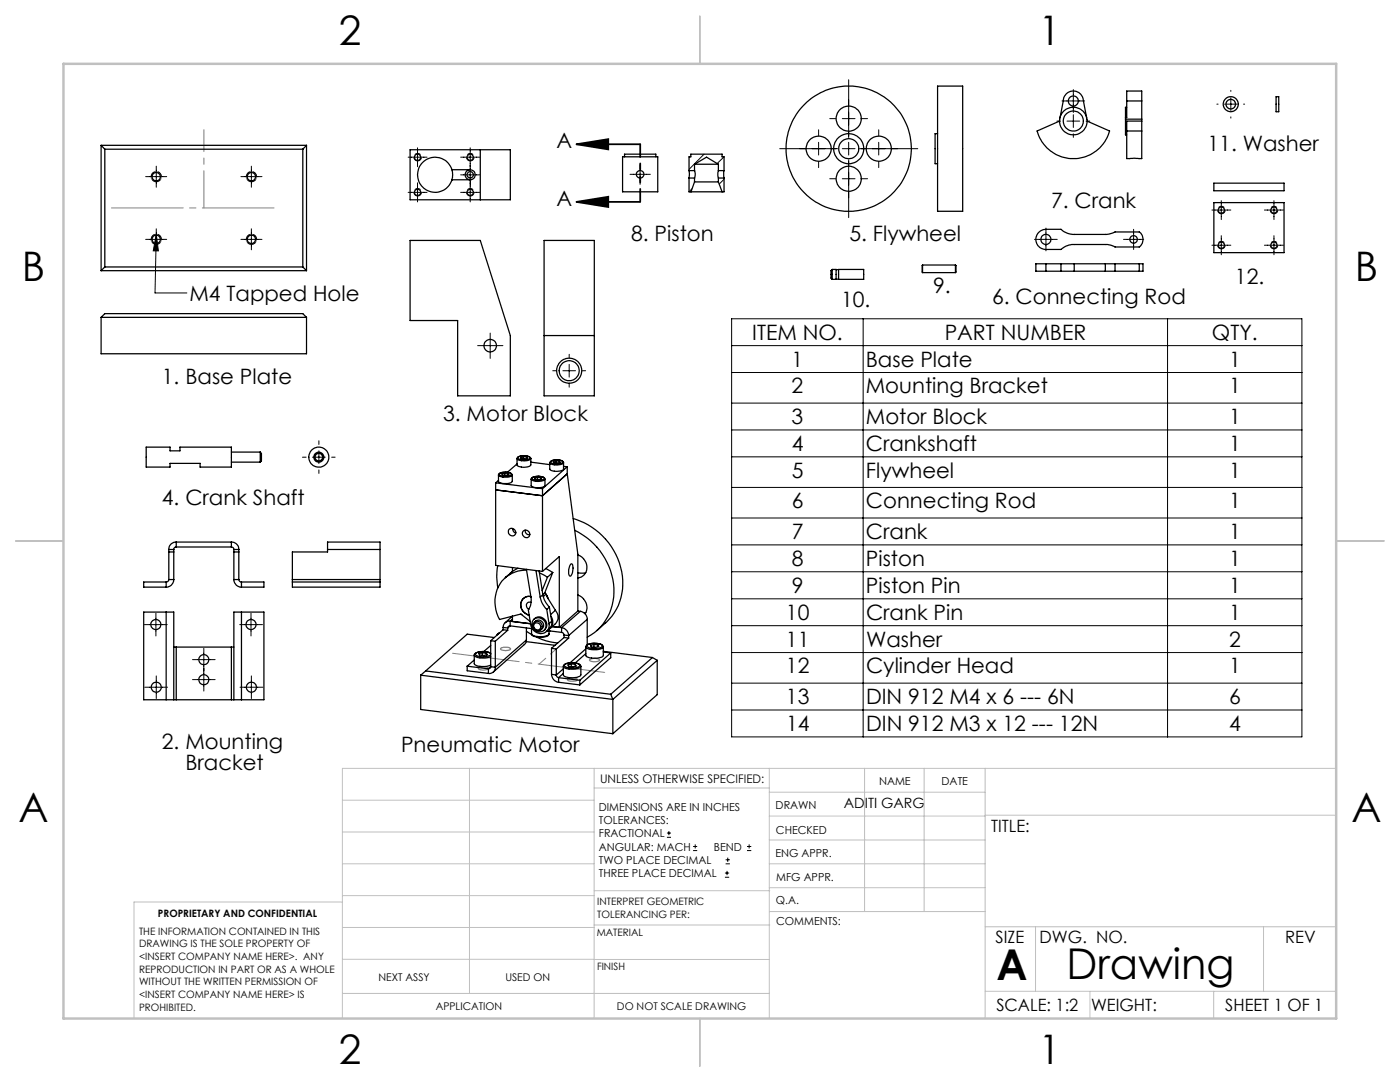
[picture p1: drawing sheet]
<svg xmlns="http://www.w3.org/2000/svg" width="279mm" height="216mm" viewBox="0 0 279 216" stroke-linecap="round" stroke-linejoin="round" font-family="sans-serif">
<g fill="none" stroke="#000" stroke-width=".2">
<path d="M169.4 15.9v11.5M214.2 17.9v4.5M245.6 18v.2M245.6 19.5v2.5M29.1 35.2h4.2M31.2 33.2v4.2M48.1 35.2h4.2M50.2 33.2v4.2M81.5 38.4h3.7M81.5 31.4h3.7M83.3 29.5v3.8M83.3 36.5v3.8"/>
<path d="M91.9 38.4h3.8M91.9 31.4h3.8M91.9 34.9h3.8M93.8 29.5v10.8M125.7 34.8h4.1M127.7 32.8v4M138.1 37.6l-.6 .7M140.5 30.8l-3 3M144.5 35.8l-1 .9M144.5 31.3l-1.4 1.3M155.6 29.7h11.5M163.4 25.9v1.2"/>
<path d="M163.4 28.4v2.5M163.4 32.2v1.2M165.6 23.7h1.2M165.6 35.7h1.2M168.1 23.7h2.5M168.1 29.7h2.5M168.1 35.7h2.5M169.4 28.4v2.5M169.4 31.9v11.5M171.6 29.7h11.6M171.9 23.7h1.2M171.9 35.7h1.2"/>
<path d="M175.4 25.9v1.2M175.4 28.4v2.5M175.4 32.2v1.2M210.9 24.2h.8M211.9 20.1h4.6M212.9 24.2h2.6M214.2 22.9v2.5M214.2 26.7v.7M216.7 24.2h.8M242.9 20.8h.2M244.4 20.8h2.5M245.6 23.3v.3"/>
<path d="M248.2 20.8h.2M29.1 47.8h4.2M31.2 46.7l.4 3.4h-1zM31.2 45.6v4.2M31.2 46.7l-.3 11.8h6.4M48.1 47.8h4.2M50.2 45.6v4.2M206.4 47.8h4.6M208.7 45.5v4.6M224.2 47.8h4M226.2 45.8v4M241.9 48.9h3.7"/>
<path d="M241.9 41.9h3.7M243.7 40v3.8M243.7 47v3.8M252.3 48.9h3.9M252.3 41.9h3.9M254.2 40v3.8M254.2 47v3.8M95.3 69h5.1M97.8 66.5v5M110.3 74h.8M112.3 74h2.6M113.6 70.7v.7"/>
<path d="M113.6 72.7v2.5M113.6 76.5v.8M116.1 74h.8M146 63.6h113.8v83.4h-113.8zM146 69h113.8M146 74.3h113.8M172.3 63.6v83.4M233 63.6v83.4M60.4 91.2h.7M62.4 91.2h2.5M63.6 87.9v.8M63.6 90v2.5"/>
<path d="M63.6 93.8v.7M66.2 91.2h.7M146 80.4h113.8M146 85.8h113.8M146 91.2h113.8M146 97.3h113.8M146 103.4h113.8M146 108.7h113.8M146 114.1h113.8M146 119.5h113.8M28.8 124.6h4.6M28.9 137.1h4.5"/>
<path d="M31.1 122.3v4.6M31.2 134.9v4.5M38.4 131.6h4.5M38.4 135.6h4.5M40.7 129.4v8.5M47.8 124.6h4.6M47.9 137.1h4.6M50.1 122.3v4.6M50.2 134.9v4.5M146 124.8h113.8M146 130.2h113.8M146 136.3h113.8"/>
<path d="M146 141.7h113.8M133.1 167.1h.8M133.1 166.2h.8M133.5 165.8v.9M138.3 169.7h.8M138.3 168.9h.8M138.7 168.5v.8M144.7 175h.8M144.7 174.2h.8M144.8 172.4h.9M144.8 171.6h.9M145.1 173.8v.8"/>
<path d="M145.2 171.1v.9M149.1 169.7h.8M149.1 168.9h.8M149.5 168.5v.8"/>
</g>
<path d="M115 28.8h12.7M115 28.8l6.4-1v2zM115 40.3h12.7M115 40.3l6.4-1v2z" fill="none" stroke="#000" stroke-width=".35"/>
<g fill="none" stroke="#808080" stroke-width=".25">
<path d="M95.5 133.3a1.76 1.76 0 0 1 2 .1 1.66 1.66 0 0 1-2 0zM99.9 129.4a1.71 1.71 0 0 1 2 .1 1.69 1.69 0 0 1-2 0zM113.3 135.5a1.77 1.77 0 0 1 2 .1 1.74 1.74 0 0 1-2.1 0zM117.7 131.6a1.76 1.76 0 0 1 2 .1 1.66 1.66 0 0 1-2 0z"/>
<circle cx="31.2" cy="35.3" r="1.01"/>
<circle cx="50.2" cy="35.3" r="1.01"/>
<circle cx="31.2" cy="47.8" r="1"/>
<circle cx="50.2" cy="47.8" r="1"/>
</g>
<path d="M83.4 39.1a.75 .75 0 0 1-.7-1.1 .75 .75 0 0 1 1.3-.1 .75 .75 0 0 1-.5 1.2h-.1M83.4 32.1a.75 .75 0 0 1-.7-1.1 .75 .75 0 0 1 1.3-.1 .75 .75 0 0 1-.5 1.2h-.1M93.9 39.1a.75 .75 0 0 1-.7-1.1 .75 .75 0 0 1 1.3-.1 .75 .75 0 0 1-.5 1.2h-.1M93.9 32.1a.75 .75 0 0 1-.7-1.1 .75 .75 0 0 1 1.3-.1 .75 .75 0 0 1-.5 1.2h-.1M243.8 49.7a.75 .75 0 0 1-.7-1.1 .75 .75 0 0 1 1.3-.1 .75 .75 0 0 1-.5 1.1l-.1 .1M243.8 42.7a.75 .75 0 0 1-.7-1.1 .75 .75 0 0 1 1.3-.1 .75 .75 0 0 1-.5 1.1l-.1 .1M254.3 49.7a.75 .75 0 0 1-.7-1.1 .75 .75 0 0 1 1.3-.1 .75 .75 0 0 1-.5 1.1l-.1 .1M254.3 42.7a.75 .75 0 0 1-.7-1.1 .75 .75 0 0 1 1.3-.1 .75 .75 0 0 1-.5 1.1l-.1 .1" fill="none" stroke="#000" stroke-width=".2" stroke-dasharray="1.3 .6" stroke-dashoffset=".2" stroke-linecap="butt"/>
<path d="M31.2 36.2a1 1 0 0 1-.9-1.4 1 1 0 0 1 1.7-.1 1 1 0 0 1-.7 1.5h-.1M50.2 36.2a1 1 0 0 1-.9-1.4 1 1 0 0 1 1.7-.1 1 1 0 0 1-.7 1.5h-.1M31.2 48.7a1 1 0 0 1-.9-1.4 1 1 0 0 1 1.7-.1 1 1 0 0 1-.7 1.5h-.1M50.2 48.7a1 1 0 0 1-.9-1.4 1 1 0 0 1 1.7-.1 1 1 0 0 1-.7 1.5h-.1" fill="none" stroke="#000" stroke-width=".2" stroke-dasharray="1.3 .6" stroke-dashoffset=".4" stroke-linecap="butt"/>
<path d="M127.8 28.8v11.5" fill="none" stroke="#000" stroke-width=".35" stroke-dasharray="6.3 1.3 1.3 1.3 1.3 1.3" stroke-dashoffset="3.8"/>
<g fill="none" stroke="#c0c0c0" stroke-width=".2">
<path d="M68.3 159.7h50.3M93.7 153.3v44.9M118.6 153.3v49.9M118.6 157.2h34.9M153.5 153.3v49.9M153.5 158.1h43.1M172.5 153.3v28.6M184.4 153.3v28.6M196.6 153.3v49.9M266.7 153.3h-198.4v49.9M68.3 178.7h50.3M68.3 172.4h50.3"/>
<path d="M68.3 166h50.3M68.3 180h-41.6v23.2M118.6 177.7h35M153.5 167.6h43.1M153.5 162.8h43.1M153.5 172.4h43.1M153.5 177.1h43.1M196.6 162.7h70.1M68.3 198.2h85.2M68.3 191.4l85.2 .1M68.3 185.1h50.3M118.6 184.6h35"/>
<path d="M153.6 181.9h43M196.6 197.8h70.1M196.6 184.9h70.1M206.7 184.9v12.9M217.5 197.8v5.4M242.2 197.8v5.4M252.2 184.9v12.9"/>
</g>
<path d="M139.7 3.2v9.5M3.1 107.9h9.6M266.7 107.9h9.5M139.7 203.2v9.6" fill="none" stroke="#c0c0c0" stroke-width=".25"/>
<path d="M12.7 12.7h254v190.5h-254z" fill="none" stroke="#c0c0c0" stroke-width=".5"/>
<path d="M107.6 132.5l5.5-4.8" fill="none" stroke="#808080" stroke-width=".2" stroke-dasharray="15.2 1.3 1.3 1.3" stroke-dashoffset="13.5"/>
<path d="M90.3 130.3l30.4 3.9" fill="none" stroke="#808080" stroke-width=".2" stroke-dasharray="15.2 1.3 1.3 1.3" stroke-dashoffset="1.8"/>
<path d="M40.7 41.5v-15.6" fill="none" stroke="#808080" stroke-width=".2" stroke-dasharray="15.2 1.3 1.3 1.3" stroke-dashoffset="7.8"/>
<path d="M22.2 41.5h32.5" fill="none" stroke="#808080" stroke-width=".2" stroke-dasharray="15.2 1.3 1.3 1.3" stroke-dashoffset=".9"/>
<g fill="#000">
<path d="M31.2 46.7l.4 3.4h-1z"/>
<path d="M115 28.8l6.4-1v2zM115 40.3l6.4-1v2z"/>
</g>
<g fill="none" stroke="#000" stroke-width=".25">
<path d="M187.1 17.2h5v25h-5zM254.7 19.3h.5v3h-.5zM20.2 29l.7 .8M20.2 29h41M20.2 29v25M20.9 29.8h39.5M20.9 29.8v23.5M60.4 29.8v23.5M61.2 29l-.8 .8M61.2 29v25M81.8 29.9h20v10h-20zM90.2 33.9a3.5 3.5 0 0 0-5.4-1.9 3.5 3.5 0 0 0 0 5.7 3.5 3.5 0 0 0 5.4-1.8"/>
<path d="M90.2 33.9l.1 1-.1 1M90.2 33.9h3.6M90.2 35.9h3.6M93.8 33.9a1.01 1.01 0 0 1 1 1 1.01 1.01 0 0 1-1 1M93.8 33.9a1.01 1.01 0 0 0-1 1 1.01 1.01 0 0 0 1 1M95.8 29.9v10M124.2 31.3h7.1v7h-7.1zM124.6 31.3v-.5h6.3v.5M137.5 34v1.5M137.5 35.5h1.1M137.5 34h1.1M137.5 34v-2.7h.4v-.5h6.2v.5h.4v2.7"/>
<path d="M137.5 35.5v2.8h.4M137.9 38.3h6.2M138.6 34l.1 .6-.1 .9M138.6 32.8h4.8M138.6 36.3h4.8M138.6 32.8v1.2M138.6 35.5v.8M138.6 32.8l2.4-1.4 2.4 1.4M138.6 36.3l-.7 2M143.4 34l-.1 .4 .1 1.1M143.4 35.5h1.1M143.4 34h1.1"/>
<path d="M143.4 32.8v1.2M143.4 35.5v.8M143.4 36.3l.7 2M144.5 34v1.5M144.5 35.5v2.8h-.4M187.1 26.7h-.5v6h.5M211.5 24.2l-4.5 1.9a7.5 7.5 0 0 0 7.2 5.5 7.5 7.5 0 0 0 7.2-5.5l-4.4-1.9M211.6 23.5a2.74 2.74 0 0 0 2.6 3.4 2.74 2.74 0 0 0 2.7-3.4M211.6 23.5a2.73 2.73 0 0 1 2.6-2.1 2.73 2.73 0 0 1 2.7 2.1M211.6 23.5l.6-3.4a2.01 2.01 0 0 1 2-1.9 2.01 2.01 0 0 1 2 1.9l.7 3.4M224.6 23.8v3.1h.3M224.6 23.8h3.3"/>
<path d="M224.6 23.5v.3M224.9 26.1v5.5h3v-5.5M224.9 21.4h-.3v2.1M224.9 20.1v-1.9h3v1.9M224.9 26.1h3M224.9 20.1v3.4h-.3M224.9 20.1h3M227.9 23.8v.4M227.9 24.2h-3v1.9M227.9 20.1v3.7M227.9 24.2v1.9M242.3 36.5h14v1.6h-14z"/>
<path d="M20.2 54h41M20.9 53.3h39.5M20.9 53.3l-.7 .7M60.4 53.3l.8 .7M81.8 48h14l6 19v12h-10.5v-15h-9.5zM108.6 48h10v31h-10zM166.1 53.8h6.3v1.9h-5v-1.9M166.1 53.8v1.9M166.1 53.8l-.3 .2v1.5l.3 .2M166.9 53.8v1.9h-.8M166.9 55.7h.5M184.1 52.9v1.5"/>
<path d="M184.1 54.4h6.6M184.1 52.9h6.6M190.7 52.9v1.5M190.7 52.9l.1 .1-.1 1.4M207.2 46.5l.5-.5 1-.2h3l1.1 .7 1.3 .3h6.7l1.7-.5h4.9a1.89 1.89 0 0 1 0 3h-4.9l-1.4-.5h-6.7a4 4 0 0 0-2.7 1h-3a2 2 0 0 1-1.8-1.2 2 2 0 0 1 .3-2.1zM208.7 52.6h-2v1.5h2M208.7 52.6v1.5M208.7 54.1h3M208.7 52.6h3M211.7 54.1h2.7M211.7 52.6h2.7M211.7 52.6v1.5"/>
<path d="M214.4 52.6v1.5M214.4 54.1h6.2M214.4 52.6h6.2M220.6 54.1h1.9M220.6 52.6h1.9M220.6 52.6v1.5M222.5 54.1h4.9M222.5 52.6h4.9M222.5 52.6v1.5M227.4 52.6h.7v1.5h-.7M227.4 52.6v1.5M242.3 40.4h14v10h-14z"/>
<path d="M20.2 63.3v7.3h41v-7.3M20.2 63.3h41M20.2 63.3l.7-.7h39.5l.8 .7M108.6 67h10M29.2 89.2h4.7v.8h2v-.8h10.3v4h-6.3v-.7h-6v.7h-4.7zM46.2 92.2h5.7M46.2 90.2h5.7M51.9 90.2v2M51.9 90.2l.3 .3v1.5l-.3 .2M98.9 96.3v16.5l9.4 1.2M98.9 96.3l9.4 1.2M99.5 94.8a1.76 1.76 0 0 1 2-.5l.6 .2 .1 .3"/>
<path d="M99.5 94.8v1.2a2.23 2.23 0 0 0 2.6 .2l.1-1.4M99.5 94.8a2.23 2.23 0 0 0 2.6 .1l.1-.1M99.5 95.8l-.6 .5M99.8 94.4a2.31 2.31 0 0 1 2.3 .2 1.94 1.94 0 0 1-2.5 0zM100.7 94.4l-.5 .1 .1 .3 .7 .1 .5-.2-.1-.2M100.7 94.4l.7 .1M100.7 94.4v.4M101.4 94.5v.3M103.2 91.5a1.72 1.72 0 0 1 1.8-.6l.7 .3 .2 .3M103.2 91.5a2.4 2.4 0 0 0 2.7 0v1.3a2.28 2.28 0 0 1-2.7 0zM103.2 92.6l-1.9 1.6M103.4 91.3a2.15 2.15 0 0 1 2.4 .1 2.14 2.14 0 0 1-2.5 0z"/>
<path d="M104.4 91.1l-.5 .2 .1 .2 .7 .1 .5-.2-.1-.2M104.4 91.1l.7 .1M104.4 91.1v.5M105.1 91.2v.3M105.9 92.2l3.8 .5M106 95.6a2 2 0 0 1 2.3-.4l.5 .4M106 95.6v1.3a2.27 2.27 0 0 0 2.8 0v-1.3M106 95.6a2.27 2.27 0 0 0 2.8 0M106.3 95.2a2.58 2.58 0 0 1 2.3 .2v.1a2.14 2.14 0 0 1-2.4 0zM107.3 95.2l-.6 .2 .1 .2 .7 .1 .6-.2-.1-.2M107.3 95.2l.7 .1M107.3 95.2v.5"/>
<path d="M108 95.3v.3M108.3 97.5v16.5M109.7 92.3a2.4 2.4 0 0 0 2.8 .1v1.2a2.22 2.22 0 0 1-2.4 .3l-.4-.3zM109.7 92.3a1.52 1.52 0 0 1 1.8-.5l.7 .2 .3 .3M109.9 92.1a2.09 2.09 0 0 1 2.4 .1 2.08 2.08 0 0 1-2.4 0zM111 91.9l-.6 .2 .1 .2 .7 .1 .6-.1-.1-.3M111 91.9l.7 .1M111 91.9v.5M111.7 92v.3M112.5 93.1h.7M113.2 93.1l-4.9 4.4M113.2 93.1v1.4"/>
<path d="M113.2 94.5l-4.9 4.4-9.4-1.1M113.2 94.5l2.1 16.1v11.3M33.2 116.1v1.1M33.2 116.1h-4.5v1.1h4.5M33.7 115.6l-.3 .5h-.2M33.7 115.6h1M33.7 109.6v6M33.7 110.1h1M33.7 109.6h1M34.7 115.6a1.56 1.56 0 0 1-1.5 1.6M34.7 109.6v6M35.2 108.2a1.44 1.44 0 0 0-1.5 1.4"/>
<path d="M35.2 109.1l-.3 .1-.2 .4M35.2 108.2v.9M35.2 108.2h11M35.2 109.1h11M46.2 108.2a1.44 1.44 0 0 1 1.5 1.4M46.2 109.1l.3 .2 .2 .3M46.2 108.2v.9M46.7 115.6a1.56 1.56 0 0 0 1.5 1.6M46.7 115.6h1M46.7 110.1h1M46.7 109.6v6M46.7 109.6h1"/>
<path d="M47.7 115.6l.2 .5h.3M47.7 109.6v6M48.2 116.1h4.5v1.1h-4.5M48.2 116.1v1.1M58.3 115.6v.5M58.3 115.6h17.5M58.3 116.1h17.5M58.3 116.1v1.1h17.5v-1.1M65.4 109.6v-1.4h10.4v1.4M65.4 109.6v.5h-7.1v5.5M65.4 109.6h10.4M75.8 115.6v.5"/>
<path d="M75.8 109.6v6M99.3 112.9l-.2 2.2 .3 2.2M101.4 114.8l.7-.6-1.3 1.1M102.3 105.4l.1 .6 .5 .4M102.3 113.2v.9M103.4 113.4l-1.7 1.1M104.8 105.8a.77 .77 0 0 0 .9 .9M105.1 113.6l.9 5.6a3.6 3.6 0 0 1-.6 2.5l.5 2.9a1.89 1.89 0 0 0 1.6 1.8 1.89 1.89 0 0 0 2.1-1.3v-.6M105.1 113.8a6.2 6.2 0 0 0-6.1 7.8l.7 2 4.3-1.1 1.8 1.5M105.9 119a1.81 1.81 0 0 0-2 1.4 1.81 1.81 0 0 0 1.2 2.1l.5 .3M107 113.8l.8 5.3M107.6 113.9l.7 4.8"/>
<path d="M107.6 114.3l1.7 .9M107.8 119.1a4.5 4.5 0 0 0 1.3 2.5M108.3 114l3.3-2.9v14.1M108.3 118.7a4.9 4.9 0 0 0 1.3 2.4M108.3 118.7l-.5 .4M108.7 118.3l.3 .3M108.9 113.5l1.4 .7M109 118.6l-.6 .5M109 118.6l.2 .3M109.2 118.9l.2 .6M109.2 118.9l-.1 .1 1.7 2.8M109.3 115.2l-1.1 2.6"/>
<path d="M110.3 114.2l-1 1M110.3 114.2l-1.6 4.2-.4 .3M113.9 112.6l.1-.1a1.08 1.08 0 0 1 .3 1.4l-.1 .5-.4 .6a1.93 1.93 0 0 1 0-2.3zM114.4 103.5a13.5 13.5 0 0 1 9.5 15.7 10.2 10.2 0 0 1-3 5.1l-1.8 1.5M114.7 105.8a13.4 13.4 0 0 1 7.5 15 9.8 9.8 0 0 1-5 6.3M115.3 118.7a2.62 2.62 0 0 1 1.5 3.8M115.3 110.7a2.38 2.38 0 0 1 1.8 2.2 2.38 2.38 0 0 1-1.5 2.4h-.3M115.3 114.3l.7 .1 .9-.1M33.2 139.6h1.5M33.2 122.1h1.5v17.5M33.2 122.1v17.5M33.2 122.1h-4.5v17.5h4.5"/>
<path d="M34.7 139.6h.5M34.7 129.1h.5M35.2 129.1v10.5M35.2 139.6h11M35.2 129.1h11M46.2 129.1h.5M46.2 139.6h.5M46.2 129.1v10.5M46.7 139.6h1.5M48.2 122.1h-1.5v17.5M48.2 122.1v17.5M48.2 122.1h4.5v17.5h-4.5"/>
<path d="M84 134.7l38.3 4.9M84 134.7v6.9l38.3 4.8M84.9 133.9l37 4.6M84.9 133.9l-.9 .8M93.2 132.9l4.3 .6M93.2 132.9v.9l4.3 .6M94.7 130.7v1.7a3.1 3.1 0 0 0 3.2 .3M94.7 130.7a3.1 3.1 0 0 0 3.2 .3M94.7 131.7l-1.5 1.2M96.3 130.2l-.7 .2 .1 .3 .9 .1 .6-.2-.1-.2M96.3 130.2l.8 .2M96.3 130.2v.6"/>
<path d="M97.1 130.4v.3M97.5 133.5v.9M97.9 130.4a3.2 3.2 0 0 0-3.2 .1v.2M97.9 133l-.1 .3-.3 .2M97.9 130.5a2.88 2.88 0 0 0-3 0 1.61 1.61 0 0 0 1.9 .5l1.1-.4M97.9 133l.9 .1M97.9 127.8v5.2M97.9 127.8l.9 .2M97.9 128.8l-1.3 1.2M97.9 133l-.4 .5M98.6 127.2l-5.4-.7-8.3 7.4M98.8 133.1a1.17 1.17 0 0 1-1.3 1.3"/>
<path d="M98.8 128v5.1M99.6 126.3l-.3 .3M99.7 126.3l-.5 .5M100.4 125.7l-2.5 2.1M100.4 125.7l.9 .1M100.4 125.2l.9 .1M100.4 125.2v.5M101.3 125.8l-2.5 2.2M101.3 125.3v.5M101.8 124a1.22 1.22 0 0 0-1.4 1.2M101.8 124.9l-.3 .1-.2 .3M101.8 124l4.1 .5-3.6-.5v-1.1l-1.5 1.3"/>
<path d="M101.8 124.9l4.4 .5M101.8 124v.9M101.8 124.9l-.5 .4M102 123l.1 .2M102.3 123.5l-.5 .5M105 128l5.8 .8M105.1 126l1.1 .6M105.1 127.7l-.1 .5-.4 .4-6.1 5.5M105.1 125.3v2.4M105.1 127.7l-6.3 5.4M106 120.2a.72 .72 0 0 0-1 .5 .72 .72 0 0 0 .6 .9M106.1 126.5a1.6 1.6 0 0 0 1.6 .7 1.74 1.74 0 0 0 1.9-.7"/>
<path d="M106.1 126.5a2.11 2.11 0 0 0 2.1 .5l.9-.1 .5-.4M106.1 125.4v1.1M106.5 124.4a.95 .95 0 0 1 1.6 .1 .95 .95 0 0 1-.8 1.4 1.11 1.11 0 0 1-.8-1.5zM106.6 123.5a1.51 1.51 0 0 1 2 .4 1.51 1.51 0 0 1-.2 2 1.53 1.53 0 0 1-1.9-.4 1.53 1.53 0 0 1 .1-2zM106.6 123.5a1.5 1.5 0 0 1 2.1 .2 1.5 1.5 0 0 1-.2 2.1M106.6 124.2a1.01 1.01 0 0 1 1.6-.1 1.01 1.01 0 0 1-.2 1.6M107.1 127.1l1.9 .8 2.3 .4M109.1 121.6l.5 2.9M109.3 125.8l2.8 .4M109.6 125.9v.6M109.6 125.9h.2M109.6 121.1l-.5 .5"/>
<path d="M109.6 121.1l.5 2.9M110 123a1.88 1.88 0 0 1-.3 2.5M110.1 134.5a1.65 1.65 0 0 0 1.4 1.6M110.1 129.4l.9 .1M110.1 134.5l.9 .2M110.1 129.4v5.1M110.1 124l-.1 1-.4 .6-.6 .4M110.1 124l-.5 .5M110.8 121.8a1.96 1.96 0 0 1 0 2.7l-1 .9M110.8 121.8l-.9 .8M111 134.7l.2 .3 .3 .2M111 129.5v5.2"/>
<path d="M111.5 135.2l4.2 .5M111.5 135.2v.9M111.5 136.1l4.2 .6M111.6 125.2l-1.4-.2 1.9 .2M112.1 125.2a1.64 1.64 0 0 1 1.4 1.6M112.1 126.2l.3 .2 .2 .3M112.1 125.2v1M112.4 133a1.45 1.45 0 0 1 1.7-.7 1.72 1.72 0 0 1 1.8 .7M112.4 133v1.7a1.28 1.28 0 0 0 1.5 .5 2.09 2.09 0 0 0 2-.5v-1.7M112.4 133a1.76 1.76 0 0 0 1.8 .5 1.8 1.8 0 0 0 1.7-.5M112.4 133.5l-1.4 1.2M112.4 134.4l-.9 .8"/>
<path d="M112.6 127.2l-2.5 2.2M112.6 127.2l.9 .1M112.6 126.7l.9 .1M112.6 126.7v.5M112.7 132.6a3 3 0 0 1 3 .1 1.12 1.12 0 0 1-1.4 .6 1.58 1.58 0 0 1-1.7-.5zM113.5 127.3l-2.5 2.2M113.5 126.8v.5M114 132.5l-.7 .2 .2 .3 .8 .1 .7-.2-.2-.3M114 132.5l.8 .1M114 132.5v.5M114.8 132.6v.3M115.3 121.9l-3.7 3.3"/>
<path d="M115.3 121.9l.5 .1M115.7 135.7v1M115.8 122a1.58 1.58 0 0 1 1.4 1.6M115.8 122l-3.7 3.2M116.9 129.1a1.7 1.7 0 0 1 2-.7 1.27 1.27 0 0 1 1.5 .7M116.9 129.1v1.7a2.11 2.11 0 0 0 2.2 .5l1.1-.2 .2-.2v-1.8M116.9 122.3h-.3M116.9 129.1a2.11 2.11 0 0 0 2.2 .5l.8-.1 .5-.4M116.9 129.5l-3.1 2.8M116.9 130.4l-2.1 1.9M117.2 123.6v5.1M117.2 123.6l-3.7 3.2"/>
<path d="M117.3 128.7a3.1 3.1 0 0 1 2.9 .1v.1a2.77 2.77 0 0 1-3 .2l-.1-.2zM118.5 128.6l-.6 .2 .1 .3 .8 .1 .7-.2-.2-.3M118.5 128.6l.8 .1M118.5 128.6v.6M119.3 128.7v.3M120.4 130.1l1.5 .2M120.4 130l9.8 1.2M121.9 130.3l-6.2 5.4M121.9 130.3v.9l-6.2 5.5M121.9 138.5l.4 1.1M122.3 139.6v6.8M130.2 131.2l-8.3 7.3"/>
<path d="M130.2 131.2l1 .6M131.2 131.8l-8.9 7.8M131.2 131.8v6.8l-8.9 7.8"/>
<circle cx="31.2" cy="35.3" r=".83"/>
<circle cx="50.2" cy="35.3" r=".82"/>
<circle cx="83.3" cy="38.4" r=".63"/>
<circle cx="83.3" cy="31.4" r=".62"/>
<circle cx="93.8" cy="38.4" r=".62"/>
<circle cx="93.8" cy="31.4" r=".61"/>
<circle cx="93.8" cy="34.9" r=".61"/>
<circle cx="127.8" cy="34.8" r=".75"/>
<circle cx="163.4" cy="29.7" r="2.49"/>
<circle cx="169.4" cy="29.7" r="3"/>
<circle cx="169.4" cy="29.7" r="2"/>
<circle cx="169.4" cy="35.7" r="2.49"/>
<circle cx="169.4" cy="23.7" r="2.49"/>
<circle cx="169.4" cy="29.7" r="12.5"/>
<circle cx="175.4" cy="29.7" r="2.49"/>
<circle cx="214.2" cy="20.2" r=".99"/>
<circle cx="214.2" cy="24.2" r="2"/>
<circle cx="245.6" cy="20.8" r=".94"/>
<circle cx="245.6" cy="20.8" r="1.5"/>
<circle cx="31.2" cy="47.7" r=".83"/>
<circle cx="50.2" cy="47.8" r=".82"/>
<circle cx="208.7" cy="47.8" r="1"/>
<circle cx="226.2" cy="47.8" r=".74"/>
<circle cx="243.8" cy="41.9" r=".62"/>
<circle cx="243.8" cy="48.9" r=".63"/>
<circle cx="254.2" cy="48.9" r=".62"/>
<circle cx="254.2" cy="41.9" r=".61"/>
<circle cx="97.8" cy="69" r="1.25"/>
<circle cx="113.6" cy="74" r="2"/>
<circle cx="113.6" cy="74" r="2.5"/>
<circle cx="63.6" cy="91.2" r="2"/>
<circle cx="63.6" cy="91.2" r=".75"/>
<circle cx="63.6" cy="91.2" r="1"/>
<circle cx="102.2" cy="106.1" r=".76"/>
<circle cx="105" cy="106.5" r=".74"/>
<circle cx="31.1" cy="124.6" r="1"/>
<circle cx="31.2" cy="137.1" r=".99"/>
<circle cx="40.7" cy="135.6" r="1"/>
<circle cx="40.7" cy="131.6" r=".99"/>
<circle cx="50.1" cy="124.6" r="1"/>
<circle cx="50.2" cy="137.1" r="1"/>
<circle cx="107.2" cy="125" r=".71"/>
</g>
<g font-size="8.5">
<text x="198.9" y="195.5">A</text>
<text x="212.9" y="195.4">Drawing</text>
</g>
<g font-size="8.1">
<text x="67.6" y="8.9">2</text>
<text x="207.3" y="8.9">1</text>
<text x="4.4" y="56.2">B</text>
<text x="270.4" y="56.2">B</text>
<text x="3.7" y="164.1">A</text>
<text x="269.7" y="164.1">A</text>
<text x="67.6" y="212.4">2</text>
<text x="207.3" y="212.4">1</text>
</g>
<g font-size="4.2">
<text x="111.1" y="29.5">A</text>
<text x="241" y="30.1">11. Washer</text>
<text x="111.1" y="41">A</text>
<text x="209.8" y="41.6">7. Crank</text>
<text x="126" y="48.1">8. Piston</text>
<text x="169.5" y="48.1">5. Flywheel</text>
<text x="186.2" y="58.5">9.</text>
<text x="246.5" y="56.6">12.</text>
<text x="37.8" y="60.1">M4 Tapped Hole</text>
<text x="167.9" y="61.3">10.</text>
<text x="198" y="60.7">6. Connecting Rod</text>
<text x="150.1" y="67.8">ITEM NO.</text>
<text x="188.5" y="67.8">PART NUMBER</text>
<text x="241.9" y="67.8">QTY.</text>
<text x="32.3" y="76.6">1. Base Plate</text>
<text x="158" y="73.2">1</text>
<text x="172.8" y="73.1">Base Plate</text>
<text x="245.3" y="73.2">1</text>
<text x="158" y="78.5">2</text>
<text x="172.8" y="78.5">Mounting Bracket</text>
<text x="245.3" y="78.5">1</text>
<text x="88.4" y="84.1">3. Motor Block</text>
<text x="158" y="84.6">3</text>
<text x="158" y="90">4</text>
<text x="172.8" y="84.6">Motor Block</text>
<text x="172.8" y="90">Crankshaft</text>
<text x="245.3" y="84.6">1</text>
<text x="245.3" y="90">1</text>
<text x="158" y="95.3">5</text>
<text x="172.8" y="95.3">Flywheel</text>
<text x="245.3" y="95.3">1</text>
<text x="32.3" y="100.7">4. Crank Shaft</text>
<text x="158" y="101.4">6</text>
<text x="172.8" y="101.4">Connecting Rod</text>
<text x="245.3" y="101.4">1</text>
<text x="158" y="107.6">7</text>
<text x="172.8" y="107.5">Crank</text>
<text x="245.3" y="107.6">1</text>
<text x="158" y="112.9">8</text>
<text x="172.8" y="112.9">Piston</text>
<text x="245.3" y="112.9">1</text>
<text x="158" y="118.3">9</text>
<text x="172.8" y="118.3">Piston Pin</text>
<text x="245.3" y="118.3">1</text>
<text x="156.8" y="123.7">10</text>
<text x="172.8" y="123.7">Crank Pin</text>
<text x="245.3" y="123.7">1</text>
<text x="156.9" y="129">11</text>
<text x="172.8" y="129">Washer</text>
<text x="245.3" y="129">2</text>
<text x="156.9" y="134.4">12</text>
<text x="172.8" y="134.4">Cylinder Head</text>
<text x="245.3" y="134.4">1</text>
<text x="156.9" y="140.5">13</text>
<text x="172.8" y="140.5">DIN 912 M4 x 6 --- 6N</text>
<text x="245.3" y="140.5">6</text>
<text x="32.3" y="149.5">2. Mounting</text>
<text x="156.9" y="145.9">14</text>
<text x="172.8" y="145.9">DIN 912 M3 x 12 --- 12N</text>
<text x="245.3" y="145.9">4</text>
<text x="37" y="153.6">Bracket</text>
<text x="80" y="150">Pneumatic Motor</text>
</g>
<g font-size="3.4">
<text x="197.8" y="166">TITLE:</text>
<text x="198.7" y="188.1">SIZE</text>
<text x="207.5" y="188.1">DWG. NO.</text>
<text x="256.5" y="188.2">REV</text>
<text x="198.8" y="201.7">SCALE: 1:2</text>
<text x="217.7" y="201.8">WEIGHT:</text>
<text x="244.5" y="201.7">SHEET 1 OF 1</text>
</g>
<text font-size="2.8" x="168.4" y="161.3">ADITI GARG</text>
<text font-size="2.4" x="119.8" y="156.2">UNLESS OTHERWISE SPECIFIED:</text>
<g font-size="2.2">
<text x="119.5" y="161.8">DIMENSIONS ARE IN INCHES</text>
<text x="154.8" y="161.4">DRAWN</text>
<text x="175.4" y="156.6">NAME</text>
<text x="187.9" y="156.7">DATE</text>
<text x="119.5" y="164.4">TOLERANCES:</text>
<text x="119.5" y="167.1">FRACTIONAL</text>
<text x="154.9" y="166.3">CHECKED</text>
<text x="119.5" y="169.7">ANGULAR: MACH</text>
<text x="119.5" y="172.4">TWO PLACE DECIMAL</text>
<text x="142.5" y="169.7">BEND</text>
<text x="154.8" y="171">ENG APPR.</text>
<text x="119.5" y="175">THREE PLACE DECIMAL</text>
<text x="154.9" y="175.7">MFG APPR.</text>
<text x="154.9" y="180.4">Q.A.</text>
<text x="154.9" y="184.6">COMMENTS:</text>
</g>
<g font-size="2.1">
<text x="75.5" y="195.7">NEXT ASSY</text>
<text x="100.9" y="195.7">USED ON</text>
<text x="86.9" y="201.5">APPLICATION</text>
<text x="123.1" y="201.6">DO NOT SCALE DRAWING</text>
</g>
<g font-size="2">
<text x="31.5" y="182.9">PROPRIETARY AND CONFIDENTIAL</text>
<text x="119.2" y="180.6">INTERPRET GEOMETRIC</text>
<text x="119.2" y="183.1">TOLERANCING PER:</text>
<text x="27.8" y="186.5">THE INFORMATION CONTAINED IN THIS</text>
<text x="27.8" y="189">DRAWING IS THE SOLE PROPERTY OF</text>
<text x="27.8" y="191.6">&lt;INSERT COMPANY NAME HERE&gt;. ANY</text>
<text x="119.1" y="186.7">MATERIAL</text>
<text x="27.8" y="194.1">REPRODUCTION IN PART OR AS A WHOLE</text>
<text x="27.8" y="196.6">WITHOUT THE WRITTEN PERMISSION OF</text>
<text x="119.1" y="193.5">FINISH</text>
<text x="27.8" y="199.1">&lt;INSERT COMPANY NAME HERE&gt; IS</text>
<text x="27.8" y="201.7">PROHIBITED.</text>
</g>
</svg>
